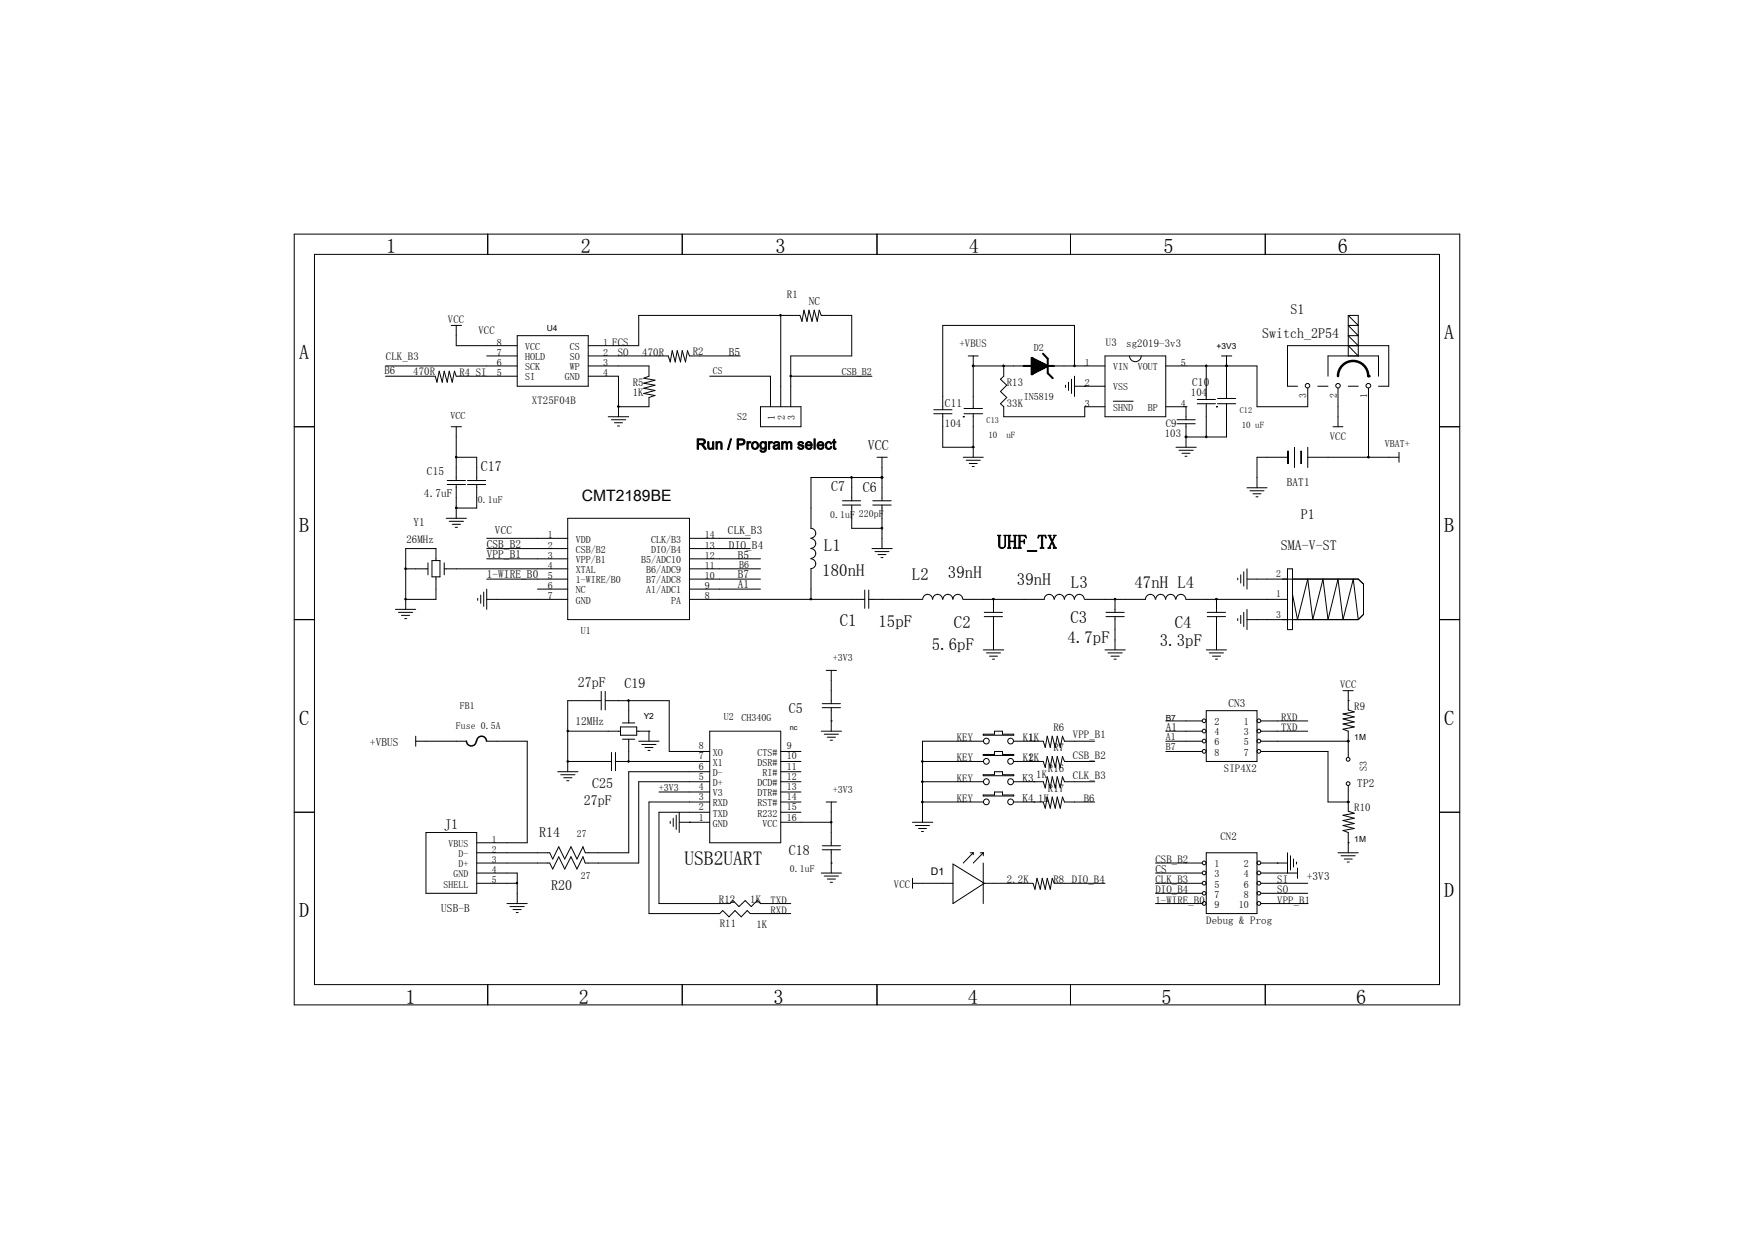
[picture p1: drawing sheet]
<svg xmlns="http://www.w3.org/2000/svg" width="297mm" height="210mm" viewBox="0 0 297 210" stroke-linecap="round" stroke-linejoin="round" font-family="sans-serif">
<g fill="none" stroke="#000" stroke-width=".17">
<path d="M49.8 39.6h197.4v130.4h-197.4zM82.6 39.6v3.4M115.5 39.6v3.4M148.5 39.6v3.4M181.3 39.6v3.4M214.2 39.6v3.4M53.2 43h190.5v123.6h-190.5zM76.4 55.1h1.7M77.3 55.1v3.4h10.3M87.6 56.8h12v8.6h-12zM99.6 58.5h8.6v-5.1h27.3l.3 1 .3-1.9 .5 1.9 .4-1.9 .5 1.9 .4-1.9 .5 1.9 .3-1.9 .4 .9h5.1v6.8h-10.3v8.6M132.2 53.4v15.4"/>
<path d="M228.3 53.4l1.7 1.7h-1.7l1.7 1.7h-1.7l1.7 1.7M228.3 53.4h1.7v6.8l-1.7-1.7M228.3 53.4v6.8M49.8 72.2h3.4M65.3 61.9h22.3M65.3 63.7h8.4l.3 1 .4-1.9 .5 1.9 .3-1.9 .5 1.9 .4-1.9 .5 1.9 .4-1.9 .3 .9h10.3M76.4 72.2h1.7M77.3 77.4h3.4v3.9M77.3 72.2v9.1M82.4 60.2h5.2M99.6 60.2h13.5l.4 1 .3-1.9 .5 1.9 .4-1.9 .5 1.9 .3-1.9 .6 1.9 .3-1.9 .3 .9h8.6M99.6 61.9h10.3v1.8l-.9 .3 1.9 .3-1.9 .5 1.9 .4-1.9 .5 1.9 .4-1.9 .5 1.9 .3-1 .4v1.5h-5.2"/>
<path d="M99.6 63.7h5.1v6.8M103 70.5h3.5M103.5 71h2.5M104 71.5h1.4M104.6 72.1h.3M104.7 68.8h.1M120.2 63.7h10.3v5.1M128.8 68.8h6.8v3.4h-6.8zM133.9 63.7h13.8M148.5 77.4h1.7M149.3 77.4v7.3M158.1 69.3h3.1"/>
<path d="M158.1 70h3.1M159.6 70v5.7h5.2M163.1 70.5h.1M163.1 77.4h3.4M163.2 70h3.2M163.2 69.1h3.2M163.6 77.9h2.4M163.9 60.2h1.7M164.1 78.4h1.4M164.6 78.9h.4M164.8 75.7h.1M164.8 61.9h.1"/>
<path d="M164.8 61.9h8.5M164.8 60.2v8.9M164.8 70v7.4M170 61.9h.1M170 61.9v1.8l-.6 .5 1.1 1-1.1 1 1.1 1.1-1.1 1 .6 .5v1.7h13.7v-1.7h3.4M178.5 61.9h8.6M180.4 65.2v.4M180.9 64.7v1.4M181.4 64.2v2.4M181.9 65.4h5.2M181.9 61.9v-6.8h-22.3v14.2M181.9 63.7v3.4"/>
<path d="M183.7 65.4h.1M187.1 60.2h10.3v10.3h-10.3zM188.5 67.9h3.4M191.3 60.2a.99 .99 0 0 0 .9 1 .99 .99 0 0 0 1-1M197.4 61.9h15.4v6.9h8.6v-3.1M197.4 68.8h3.4M199.1 75.7h3.5M199.3 71.7h3.1M199.3 71h3.1M199.6 76.2h2.4M200.1 76.7h1.4M200.7 77.2h.3"/>
<path d="M200.8 73.9h.1M200.8 68.8h.1M200.8 68.8v2.2M200.8 71.7v4M202.7 68.3h3.1M202.7 67.6h3.1M204.3 61.9v5.7M204.3 68.3v5.6M206 68.8h.1M206.2 68.3h3M206.2 67.4h3M206.8 60.2h1.8"/>
<path d="M207.7 61.9h.1M207.7 60.2v7.2M207.7 68.3v5.6h-6.9M218 77.4h-5.2v5.1M218 76.4h.2v2h-.2zM219.2 75.7v3.4M219.7 65.4h-1.7v-6.9h17.2v6.9h-1.8M220.3 76.4h.1v2h-.1zM221.4 75.7v3.4M221.4 77.4h15.5M223.1 65.4h1.8M224.9 63.7v-3.5h8.5v3.5"/>
<path d="M225.7 72.2h1.7M226.6 65.7v6.5M228.3 65.4h1.7M231.7 65.7v11.7M236.9 76.5v1.7M243.7 72.2h3.5M68.7 96.3h3.8M72.5 95.2v2.1M73.1 94.9h1.4v2.7h-1.4zM73.8 94.9v-2.1h-5.1v10.3M73.8 97.6v3.8h-5.1M75.2 95.2v2.1"/>
<path d="M75.2 96.3h20.9M75.6 87.7h3.4M75.7 82h3.1M75.7 81.3h3.1M76.1 88.2h2.4M76.6 88.7h1.4M77.1 89.2h.4M77.3 86h.1M77.3 82v5.7M79.2 82h3M79.2 81.3h3M80.7 82v4h-3.4"/>
<path d="M82.4 98h13.7M82.4 91.1h13.7M82.4 92.8h13.7M82.4 94.6h13.7M82.4 99.7v3.4M91 99.7h5.1M96.1 87.7h20.6v17.2h-20.6zM116.7 96.3h12.1M116.7 98h12.1M116.7 91.1h10.3M116.7 92.8h10.3M116.7 94.6h12.1"/>
<path d="M116.7 99.7h12.1M137.3 89.4a.83 .83 0 0 1 .8 .8 .83 .83 0 0 1-.8 .9M137.3 91.1a.83 .83 0 0 1 .8 .9 .83 .83 0 0 1-.8 .8M137.3 92.8a.83 .83 0 0 1 .8 .9 .83 .83 0 0 1-.8 .8M137.3 94.6a.83 .83 0 0 1 .8 .8 .83 .83 0 0 1-.8 .8M137.3 96.3v5.1M142.7 85.5h3M142.7 84.7h3M144.2 80.8v3.9M144.2 85.5v3.9h5.1M146.4 99.9v3M147.1 99.9v3"/>
<path d="M147.7 92.8h3.4M147.8 85.5h3.1M147.8 84.7h3.1M148.2 93.3h2.3M148.7 93.8h1.3M149.2 94.4h.3M149.3 80.8h.1M149.3 80.8h-12v8.6M149.3 85.5v7.3M209.6 97.8v.3M210.1 97.3v1.4M210.6 96.8v2.4"/>
<path d="M211.2 98h18.8l.9 .8v5.2l-.9 .9M211.2 82.5h3.3M211.2 96.3v3.4M211.7 83.1h2.3M212.2 83.6h1.3M212.7 84.1h.3M218 96.3h.9v10.2h-.9zM49.8 104.9h3.4M67 103.1h3.4M67.5 103.6h2.4M68 104.1h1.4M68.5 104.7h.4"/>
<path d="M68.7 101.4h.1M80.9 101.3v.3M81.4 100.7v1.4M81.9 100.2v2.4M82.4 101.4h13.7M101.8 118.6h-5.7v12M101.8 117v3.1M102.5 118.6h10.8v8.6h6.9M102.5 117v3.1M106.5 118.6v3.7M116.7 101.4h29.7M139.2 119.8h3.1"/>
<path d="M139.2 119.1h3.1M139.9 113.4h1.7M140.8 113.4v5.7M140.8 119.8v3.9M147.1 101.4h9.1M156.2 101.4a.83 .83 0 0 1 .9-.8 .83 .83 0 0 1 .8 .8M157.9 101.4a.83 .83 0 0 1 .9-.8 .83 .83 0 0 1 .8 .8M159.7 101.4a.83 .83 0 0 1 .8-.8 .83 .83 0 0 1 .8 .8M161.4 101.4a.83 .83 0 0 1 .8-.8 .83 .83 0 0 1 .8 .8M163.1 101.4h13.7M166.5 110h3.5M166.7 103.6h3"/>
<path d="M166.7 104.3h3M167 110.5h2.4M167.5 111h1.4M168.1 111.5h.3M168.2 101.4h.1M168.2 101.4v2.2M168.2 104.3v5.7M176.8 101.4a.83 .83 0 0 1 .8-.8 .83 .83 0 0 1 .9 .8M178.6 101.4a.83 .83 0 0 1 .8-.8 .83 .83 0 0 1 .8 .8M180.2 101.4a.83 .83 0 0 1 .9-.8 .83 .83 0 0 1 .8 .8M181.9 101.4a.83 .83 0 0 1 .9-.8 .83 .83 0 0 1 .8 .8M183.7 101.4h10.3"/>
<path d="M187.1 110h3.4M187.3 103.6h3.1M187.3 104.3h3.1M187.6 110.5h2.4M188.1 111h1.4M188.6 111.5h.4M188.8 101.4h.1M188.8 101.4v2.2M188.8 104.3v5.7M194 101.4a.83 .83 0 0 1 .8-.8 .83 .83 0 0 1 .8 .8M195.7 101.4a.83 .83 0 0 1 .8-.8 .83 .83 0 0 1 .9 .8M197.4 101.4a.83 .83 0 0 1 .8-.8 .83 .83 0 0 1 .8 .8"/>
<path d="M199.1 101.4a.83 .83 0 0 1 .9-.8 .83 .83 0 0 1 .8 .8M200.8 101.4h17.2M204.3 110h3.4M204.4 103.6h3.1M204.4 104.3h3.1M204.8 110.5h2.4M205.3 111h1.4M205.8 111.5h.4M206 101.4h.1M206 101.4v2.2M206 104.3v5.7M209.6 104.7v.3"/>
<path d="M210.1 104.1v1.4M210.6 103.6v2.4M211.2 104.9h18.8M211.2 103.1v3.4M218.9 100.6l.8 4.3 1.7-6.9 .9 6.9 1.7-6.9 .9 6.9 1.7-6.9 .8 6.9 1.7-6.9 .9 6.9M227.4 116.9h1.7M228.3 118.6h.1M228.3 116.9v3.2l1 .4-1.9 .3 1.9 .5-1.9 .4 1.9 .5-1.9 .3 1.9 .5-1.9 .4 .9 .3v4.5M243.7 104.9h3.5M49.8 137.4h3.4M70.4 125.4h8.6M70.4 124.6v1.7"/>
<path d="M82.4 125.4h6.9v17.2h-8.6M94.4 130.6h3.5M94.9 131.1h2.5M95.5 131.6h1.4M96 132.1h.3M96.1 128.9h.1M96.1 123.7h9M96.1 128.9h7.4M103.5 127.3v3.1M104.2 128.9h16M104.2 127.3v3.1M105.1 123h2.7v1.4h-2.7z"/>
<path d="M105.4 122.3h2.1M105.4 125.1h2.1M106.5 128.9h.1M106.5 125.1v3.8M107.8 123.7h2.1M108.2 125.4h3.4M108.7 126h2.4M109.2 126.5h1.4M109.7 127h.4M109.9 123.7h.1M109.9 123.7v1.7M111.6 134h8.6"/>
<path d="M113.5 139v.4M114 138.5v1.4M114.5 138v2.4M115 139.1h5.2M115 137.4v3.5M116.7 139.1h.1M120.2 137.4h-8.6v15.5h12l.5-.5 1 1 1.1-1 1 1 1-1 .6 .5h5.1M120.2 135.7h-10.3v18.9h12l.5-.5 1 1 1.1-1 1 1 1-1 .5 .5h6.9M120.2 130.6h-13.7v13.7h-7.4l-.4-1-1 2.1-1-2.1-1.1 2.1-1-2.1-1 2.1-.5-1.1h-12.4M120.2 132.3h-12v13.7h-9.1l-.4-1-1 2.1-1-2.1-1.1 2.1-1-2.1-1 2.1-.5-1.1h-12.4M120.2 123.7h12v18.9h-12zM132.2 137.4h3.4"/>
<path d="M132.2 127.2h3.4M132.2 128.9h3.4M132.2 130.6h3.4M132.2 132.3h3.4M132.2 134h3.4M132.2 135.7h3.4M132.2 139.1h8.6M139.1 123.7h3.4M139.6 124.2h2.4M139.9 135.7h1.7M140.1 124.7h1.4M140.6 125.3h.4"/>
<path d="M140.8 122h.1M140.8 135.7v7.4M154.5 139.1h3.4M155 139.7h2.4M156.2 128.9h10.3M156.2 132.3h10.3M156.2 135.7h10.3M166.5 124.2h1.9v-.5h1.3v.5h2v.2h-5.2zM166.5 127.7h1.9v-.5h1.3v.5h2v.1h-5.2zM166.5 131.1h1.9v-.5h1.3v.5h2v.2h-5.2zM166.5 134.5h1.9v-.5h1.3v.5h2v.2h-5.2zM166.5 125.4h-10.3v13.7"/>
<path d="M171.7 125.4h4.9l.4 1.1 .3-1.9 .5 1.9 .4-1.9 .5 1.9 .3-1.9 .5 1.9 .4-1.9 .3 .8h5.2M171.7 128.9h4.9l.4 1 .3-1.9 .5 1.9 .4-1.9 .5 1.9 .3-1.9 .5 1.9 .4-1.9 .3 .9h5.2M171.7 132.3h4.9l.4 1 .3-1.9 .5 1.9 .4-1.9 .5 1.9 .3-1.9 .5 1.9 .4-1.9 .3 .9h5.2M171.7 135.7h4.9l.4 1.1 .3-1.9 .5 1.9 .4-1.9 .5 1.9 .3-1.9 .5 1.9 .4-1.9 .3 .8h5.2M175.1 135.7h.1M175.1 128.9h.1M175.1 132.3h.1M175.1 125.4h.1M197.4 123.7h6.2M197.4 125.4h6.2M197.4 127.2h6.2M197.4 122h6.2"/>
<path d="M204.3 120.3h8.5v8.6h-8.5zM213.5 123.7h7.9M213.5 125.4h14.8M213.5 127.2h11.4v8.5h3.4M213.5 122h7.9M228.3 135.7h.1M228.3 125.4h.1M228.3 133v4.3l1 .3-1.9 .4 1.9 .5-1.9 .3 1.9 .6-1.9 .3 1.9 .5-1.9 .3 .9 .4v3.4M243.7 137.4h3.5M72.1 140.9h8.6v10.3h-8.6zM80.7 147.7h6.9v5.2M80.7 149.5h6.9"/>
<path d="M85.8 152.9h3.5M86.4 153.4h2.4M86.9 153.9h1.4M87.4 154.4h.3M139.1 147.7h3.4M139.2 143.8h3.1M139.2 143.1h3.1M139.6 148.2h2.4M140.1 148.8h1.4M140.6 149.3h.4M140.8 146h.1M140.8 143.8v3.9"/>
<path d="M154.5 149.5h6.9M154.5 148.6v1.7M155.5 140.2h1.4M156 140.7h.4M161.4 146.2l5.3 3.3-5.3 3.4zM164.3 144.3h.5M164.8 144.3v.3M164.8 144.3l-1.7 1.7M166 144.3h.5M166.5 149.5h8.4l.4 1 .3-1.9 .5 1.9 .4-1.9 .5 1.9 .3-1.9 .5 1.9 .4-1.9 .3 .9h8.6M166.5 144.3v.5M166.5 146v6.9"/>
<path d="M166.5 144.3l-1.7 1.7M195.7 146h7.9M195.7 147.7h7.9M195.7 149.5h7.9M195.7 151.2h7.9M195.7 152.9h7.9M204.3 144.3h8.5v10.3h-8.5zM213.5 146h4.5M213.5 147.7h6.2M213.5 149.5h7.9M213.5 151.2h7.9M213.5 152.9h7.9"/>
<path d="M216.3 146h.1M218 144.3v3.4M218.5 144.8v2.4M219 145.4v1.3M219.5 145.9v.3M219.7 146.9v1.7M226.6 144.3h3.4M227.1 144.8h2.4M227.6 145.4h1.4M228.1 145.9h.4M228.3 142.6h.1M82.6 166.6v3.4"/>
<path d="M115.5 166.6v3.4M148.5 166.6v3.4M181.3 166.6v3.4M214.2 166.6v3.4"/>
<circle cx="221.4" cy="65.3" r=".38"/>
<circle cx="226.6" cy="65.3" r=".38"/>
<circle cx="231.7" cy="65.3" r=".39"/>
<circle cx="167" cy="132.3" r=".5"/>
<circle cx="167" cy="125.4" r=".49"/>
<circle cx="167" cy="128.8" r=".49"/>
<circle cx="167" cy="135.7" r=".49"/>
<circle cx="171.1" cy="132.3" r=".5"/>
<circle cx="171.1" cy="125.4" r=".49"/>
<circle cx="171.1" cy="128.8" r=".49"/>
<circle cx="171.1" cy="135.7" r=".49"/>
<circle cx="203.9" cy="125.4" r=".32"/>
<circle cx="203.9" cy="127.1" r=".32"/>
<circle cx="203.9" cy="123.7" r=".32"/>
<circle cx="203.9" cy="122" r=".32"/>
<circle cx="213.2" cy="125.4" r=".32"/>
<circle cx="213.2" cy="127.1" r=".32"/>
<circle cx="213.2" cy="122" r=".32"/>
<circle cx="213.2" cy="123.7" r=".32"/>
<circle cx="228.3" cy="132.6" r=".32"/>
<circle cx="228.3" cy="128.5" r=".32"/>
<circle cx="203.9" cy="146" r=".32"/>
<circle cx="203.9" cy="149.5" r=".32"/>
<circle cx="203.9" cy="147.7" r=".32"/>
<circle cx="203.9" cy="152.9" r=".32"/>
<circle cx="203.9" cy="151.2" r=".31"/>
<circle cx="213.2" cy="146" r=".32"/>
<circle cx="213.2" cy="149.5" r=".32"/>
<circle cx="213.2" cy="147.7" r=".32"/>
<circle cx="213.2" cy="152.9" r=".32"/>
<circle cx="213.2" cy="151.2" r=".31"/>
</g>
<path d="M226.6 63.6a2.56 2.56 0 0 1 2.5-2.5 2.56 2.56 0 0 1 2.6 2.5" fill="none" stroke="#000" stroke-width=".42"/>
<g fill="#000">
<circle cx="174.7" cy="60.6" r=".17"/>
<circle cx="174.7" cy="63.3" r=".17"/>
<circle cx="231.7" cy="63.7" r=".21"/>
</g>
<g fill="none" stroke="#000" stroke-width=".34">
<path d="M176.6 59.9l.8 .8v2.5l.9 .8M173.3 61.9h5.2M174.7 60.6l2.7 1.3-2.7 1.4zM174.7 63h.7M174.7 62.6h1.4M174.7 62.3h2M174.7 61.6h2.1M174.7 61.2h1.4M174.7 60.9h.7M174.7 60.6v2.7M175.1 60.8v2.3M175.4 61v1.9"/>
<path d="M175.8 61.1v1.7M176.1 61.3v1.3M176.5 61.5v.9M176.8 61.6v.7M177.2 61.8v.3"/>
</g>
<path d="M79 125.4a.83 .83 0 0 0 .8 .8 .83 .83 0 0 0 .8-.8M80.7 125.4a.83 .83 0 0 1 .8-.8 .83 .83 0 0 1 .9 .8" fill="none" stroke="#000" stroke-width=".25"/>
<g fill="#000" stroke="#000" stroke-width=".17">
<path d="M104.6 68.7h.2v.2h-.2z" fill-rule="evenodd"/>
<path d="M164.7 75.6h.2v.1h-.2z" fill-rule="evenodd"/>
<path d="M137.2 101.3h.2v.2h-.2z" fill-rule="evenodd"/>
<path d="M168.1 101.3h.2v.2h-.2z" fill-rule="evenodd"/>
<path d="M205.9 101.3h.2v.2h-.2z" fill-rule="evenodd"/>
<path d="M156.1 128.8h.2v.1h-.2z" fill-rule="evenodd"/>
<path d="M156.1 132.2h.2v.2h-.2z" fill-rule="evenodd"/>
<path d="M156.1 135.6h.2v.2h-.2z" fill-rule="evenodd"/>
<path d="M228.2 135.6h.2v.2h-.2z" fill-rule="evenodd"/>
<circle cx="132.1" cy="53.3" r=".14"/>
<circle cx="77.2" cy="77.3" r=".14"/>
<circle cx="133.9" cy="63.6" r=".14"/>
<circle cx="164.8" cy="61.9" r=".15"/>
<circle cx="169.9" cy="61.9" r=".14"/>
<circle cx="181.9" cy="61.9" r=".14"/>
<circle cx="200.8" cy="73.9" r=".15"/>
<circle cx="204.2" cy="73.9" r=".14"/>
<circle cx="204.2" cy="61.9" r=".14"/>
<circle cx="207.7" cy="61.9" r=".14"/>
<circle cx="231.7" cy="77.4" r=".15"/>
<circle cx="68.6" cy="96.2" r=".14"/>
<circle cx="77.3" cy="85.9" r=".13"/>
<circle cx="144.2" cy="80.8" r=".14"/>
<circle cx="149.3" cy="80.8" r=".15"/>
<circle cx="149.3" cy="89.4" r=".15"/>
<circle cx="68.7" cy="101.4" r=".13"/>
<circle cx="106.4" cy="118.5" r=".14"/>
<circle cx="188.8" cy="101.4" r=".13"/>
<circle cx="96.1" cy="128.9" r=".13"/>
<circle cx="96.1" cy="123.7" r=".13"/>
<circle cx="106.4" cy="128.9" r=".13"/>
<circle cx="140.8" cy="139.1" r=".13"/>
<circle cx="228.3" cy="125.4" r=".15"/>
<circle cx="87.5" cy="149.4" r=".13"/>
</g>
<g font-size="3.4">
<text x="65.4" y="42.8">1</text>
<text x="98.3" y="42.8">2</text>
<text x="131.3" y="42.8">3</text>
<text x="164.1" y="42.8">4</text>
<text x="197" y="42.8">5</text>
<text x="226.5" y="42.8">6</text>
<text x="244.6" y="57.4">A</text>
<text x="50.7" y="60.8">A</text>
<text x="50.7" y="90">B</text>
<text x="244.6" y="90">B</text>
<text x="50.7" y="122.6">C</text>
<text x="244.6" y="122.6">C</text>
<text x="50.7" y="155.2">D</text>
<text x="244.6" y="151.8">D</text>
<text x="68.7" y="169.8">1</text>
<text x="98" y="169.8">2</text>
<text x="131" y="169.8">3</text>
<text x="163.9" y="169.8">4</text>
<text x="196.7" y="169.8">5</text>
<text x="229.7" y="169.8">6</text>
</g>
<g font-size="3.3">
<text x="168.9" y="92.8">UHF_TX</text>
<text x="115.9" y="146.4">USB2UART</text>
</g>
<g font-size="2.8">
<text x="139.5" y="93.2">L1</text>
<text x="139.2" y="97.5">180nH</text>
<text x="154.4" y="98.2">L2</text>
<text x="160.5" y="97.8">39nH</text>
<text x="172.2" y="99">39nH</text>
<text x="181.3" y="99.6">L3</text>
<text x="192.1" y="99.5">47nH L4</text>
<text x="142.2" y="105.9">C1</text>
<text x="148.8" y="106.1">15pF</text>
<text x="161.5" y="106.3">C2</text>
<text x="181.3" y="105.4">C3</text>
<text x="198.9" y="106.3">C4</text>
<text x="157.8" y="110">5.6pF</text>
<text x="180.8" y="108.8">4.7pF</text>
<text x="196.4" y="109.3">3.3pF</text>
</g>
<text font-size="2.7" x="98.5" y="84.8">CMT2189BE</text>
<text font-size="2.5" x="117.8" y="76">Run / Program select</text>
<g font-size="2.4">
<text x="218.5" y="53.2">S1</text>
<text x="213.7" y="57.3">Switch_2P54</text>
<text x="147" y="76.2">VCC</text>
<text x="81.4" y="79.6">C17</text>
<text x="140.8" y="83.1">C7</text>
<text x="146.1" y="83.2">C6</text>
<text x="220.3" y="87.8">P1</text>
<text x="216.9" y="93">SMA-V-ST</text>
<text x="97.9" y="116.3">27pF</text>
<text x="105.7" y="116.5">C19</text>
<text x="133.6" y="120.6">C5</text>
<text x="98.9" y="136.2">27pF</text>
<text x="100.3" y="133.3">C25</text>
<text x="75.2" y="140.2">J1</text>
<text x="91.3" y="141.6">R14</text>
<text x="133.6" y="144.6">C18</text>
<text x="93.3" y="150.7">R20</text>
</g>
<g font-size="1.9">
<text x="136.9" y="51.6">NC</text>
<text x="123.4" y="60.2">B5</text>
<text x="201.9" y="65.4">C10</text>
<text x="160" y="68.8">C11</text>
<text x="72.3" y="80.3">C15</text>
<text x="217.9" y="82.2">BAT1</text>
<text x="70" y="89">Y1</text>
<text x="71.8" y="84.1">4.7uF</text>
<text x="82.4" y="94.4">VPP_B1</text>
<text x="82.4" y="92.7">CSB_B2</text>
<text x="83.8" y="90.4">VCC</text>
<text x="123.3" y="90.4">CLK_B3</text>
<text x="123.4" y="92.8">DIO_B4</text>
<text x="124.9" y="94.6">B5</text>
<text x="82.4" y="97.8">1-WIRE_B0</text>
<text x="124.9" y="97.8">B7</text>
<text x="124.9" y="99.5">A1</text>
<text x="208" y="119.6">CN3</text>
<text x="97.4" y="122.7">12MHz</text>
<text x="197.4" y="123.7">A1</text>
<text x="62.6" y="126.3">+VBUS</text>
<text x="173.1" y="132.3">K3</text>
<text x="173.1" y="135.7">K4</text>
<text x="229.8" y="133.1">TP2</text>
<text x="195.7" y="147.7">CS</text>
<text x="221.3" y="148.9">+3V3</text>
<text x="74.7" y="154.3">USB-B</text>
</g>
<g font-size="1.8">
<text x="133.3" y="50.5">R1</text>
<text x="75.9" y="54.7">VCC</text>
<text x="81" y="56.5">VCC</text>
<text x="162.5" y="58.7">+VBUS</text>
<text x="187.3" y="58.5">U3</text>
<text x="190.7" y="58.7">sg2019-3v3</text>
<text x="65.1" y="63.3">B6</text>
<text x="65.4" y="60.9">CLK_B3</text>
<text x="70" y="63.5">470R</text>
<text x="77.8" y="63.7">R4 SI</text>
<text x="104.6" y="60.2">SO</text>
<text x="107.1" y="65.4">R5</text>
<text x="108.7" y="60.2">470R</text>
<text x="117.3" y="60.1">R2</text>
<text x="170.5" y="65.4">R13</text>
<text x="90.1" y="68.3">XT25F04B</text>
<text x="107.1" y="67.1">1K</text>
<text x="170.5" y="68.8">33K</text>
<text x="201.7" y="67.1">104</text>
<text x="160" y="72.2">104</text>
<text x="197.2" y="73.9">103</text>
<text x="197.4" y="72.2">C9</text>
<text x="225.2" y="74.5">VCC</text>
<text x="68.8" y="91.8">26MHz</text>
<text x="226.9" y="116.5">VCC</text>
<text x="162" y="125.4">KEY</text>
<text x="173.2" y="125.4">K1</text>
<text x="174.1" y="125.4">1K</text>
<text x="178.4" y="123.7">R6</text>
<text x="181.7" y="124.9">VPP_B1</text>
<text x="216.9" y="123.7">TXD</text>
<text x="216.9" y="122">RXD</text>
<text x="229.3" y="120.1">R9</text>
<text x="162" y="128.9">KEY</text>
<text x="173.2" y="128.9">K2</text>
<text x="174.1" y="128.9">1K</text>
<text x="175.5" y="131.6">1K</text>
<text x="177.5" y="130.6">R16</text>
<text x="178.4" y="127.2">R7</text>
<text x="181.7" y="131.8">CLK_B3</text>
<text x="181.7" y="128.5">CSB_B2</text>
<text x="207.3" y="130.6">SIP4X2</text>
<text x="162" y="132.3">KEY</text>
<text x="162" y="135.7">KEY</text>
<text x="175.8" y="135.7">1K</text>
<text x="177.5" y="134">R17</text>
<text x="183.5" y="135.7">B6</text>
<text x="229.3" y="137.3">R10</text>
<text x="206.7" y="142.1">CN2</text>
<text x="157.6" y="148">D1</text>
<text x="170.5" y="149.5">2.2K</text>
<text x="178.4" y="149.5">R8</text>
<text x="181.5" y="149.5">DIO_B4</text>
<text x="195.7" y="146">CSB_B2</text>
<text x="195.7" y="149.5">CLK_B3</text>
<text x="216.3" y="149.5">SI</text>
<text x="121.7" y="152.7">R12</text>
<text x="127" y="152.7">1K</text>
<text x="130.5" y="152.9">TXD</text>
<text x="130.5" y="154.6">RXD</text>
<text x="151.4" y="150.2">VCC</text>
<text x="195.7" y="151.2">DIO_B4</text>
<text x="195.7" y="152.9">1-WIRE_B0</text>
<text x="216.3" y="152.9">VPP_B1</text>
<text x="216.3" y="151.2">SO</text>
<text x="121.9" y="156.8">R11</text>
<text x="128.1" y="157">1K</text>
<text x="204.3" y="156.3">Debug &amp; Prog</text>
</g>
<g font-size="1.7">
<text x="84.2" y="58.5">8</text>
<text x="88.9" y="59.2">VCC</text>
<text x="96.5" y="59.2">CS</text>
<text x="102.1" y="58.5">1 FCS</text>
<text x="175" y="59.3">D2</text>
<text x="84.2" y="63.7">5</text>
<text x="84.2" y="61.9">6</text>
<text x="84.2" y="60.2">7</text>
<text x="88.9" y="64.4">SI</text>
<text x="88.9" y="62.6">SCK</text>
<text x="88.9" y="61">HOLD</text>
<text x="95.7" y="64.4">GND</text>
<text x="96.5" y="61">SO</text>
<text x="96.5" y="62.6">WP</text>
<text x="102.1" y="60.2">2</text>
<text x="102.1" y="61.9">3</text>
<text x="102.1" y="63.7">4</text>
<text x="120.7" y="63.3">CS</text>
<text x="142.6" y="63.5">CSB_B2</text>
<text x="183.7" y="61.9">1</text>
<text x="183.7" y="65.4">2</text>
<text x="188.5" y="62.6">VIN</text>
<text x="192.7" y="62.6">VOUT</text>
<text x="200" y="61.9">5</text>
<text x="76.3" y="70.9">VCC</text>
<text x="124.8" y="71">S2</text>
<text x="131.2" y="71" transform="rotate(-90 131.2 71)">1</text>
<text x="132.9" y="71" transform="rotate(-90 132.9 71)">2</text>
<text x="134.6" y="71" transform="rotate(-90 134.6 71)">3</text>
<text x="173.3" y="67.7">IN5819</text>
<text x="183.7" y="68.8">3</text>
<text x="188.5" y="66.1">VSS</text>
<text x="188.5" y="69.5">SHND</text>
<text x="194.3" y="69.5">BP</text>
<text x="200" y="68.8">4</text>
<text x="221.2" y="67.4" transform="rotate(-90 221.2 67.4)">3</text>
<text x="226.3" y="67.4" transform="rotate(-90 226.3 67.4)">2</text>
<text x="231.5" y="67.4" transform="rotate(-90 231.5 67.4)">1</text>
<text x="234.5" y="75.7">VBAT+</text>
<text x="80.9" y="85.1">0.1uF</text>
<text x="140.6" y="87.7">0.1uF 220pF</text>
<text x="92.7" y="92.8">2</text>
<text x="92.7" y="94.6">3</text>
<text x="92.7" y="91.1">1</text>
<text x="97.5" y="93.5">CSB/B2</text>
<text x="97.5" y="95.3">VPP/B1</text>
<text x="97.5" y="91.8">VDD</text>
<text x="108.6" y="95.3">B5/ADC10</text>
<text x="110.3" y="91.8">CLK/B3</text>
<text x="110.3" y="93.5">DIO/B4</text>
<text x="119.3" y="91.1">14</text>
<text x="119.3" y="94.6">12</text>
<text x="119.3" y="92.8">13</text>
<text x="92.7" y="96.3">4</text>
<text x="92.7" y="98">5</text>
<text x="92.7" y="99.7">6</text>
<text x="92.7" y="101.4">7</text>
<text x="97.5" y="97">XTAL</text>
<text x="97.5" y="98.7">1-WIRE/B0</text>
<text x="97.5" y="100.4">NC</text>
<text x="109.4" y="100.4">A1/ADC1</text>
<text x="109.4" y="98.7">B7/ADC8</text>
<text x="109.4" y="97">B6/ADC9</text>
<text x="119.3" y="101.4">8</text>
<text x="119.3" y="99.7">9</text>
<text x="119.3" y="98">10</text>
<text x="119.3" y="96.3">11</text>
<text x="125.2" y="96.1">B6</text>
<text x="216.1" y="97.6">2</text>
<text x="216.1" y="101.1">1</text>
<text x="97.5" y="102.1">GND</text>
<text x="98.4" y="107.2">U1</text>
<text x="113.7" y="102.1">PA</text>
<text x="216.1" y="104.5">3</text>
<text x="141" y="111.9">+3V3</text>
<text x="77.9" y="120">FB1</text>
<text x="77.2" y="123.4">Fuse 0.5A</text>
<text x="122.6" y="121.9">U2</text>
<text x="125.6" y="122">CH340G</text>
<text x="197.4" y="125.3">A1</text>
<text x="205.6" y="122.7">2</text>
<text x="205.6" y="124.5">4</text>
<text x="210.6" y="122.7">1</text>
<text x="210.6" y="124.5">3</text>
<text x="118.3" y="131.9">5</text>
<text x="118.3" y="130.3">6</text>
<text x="118.3" y="128.5">7</text>
<text x="118.3" y="126.8">8</text>
<text x="120.7" y="131.3">D-</text>
<text x="120.7" y="129.6">X1</text>
<text x="120.7" y="127.9">XO</text>
<text x="128.3" y="127.9">CTS#</text>
<text x="128.3" y="129.6">DSR#</text>
<text x="129.1" y="131.3">RI#</text>
<text x="133.2" y="126.8">9</text>
<text x="133.2" y="128.5">10</text>
<text x="133.2" y="130.3">11</text>
<text x="133.2" y="131.9">12</text>
<text x="197.4" y="127">B7</text>
<text x="205.6" y="126.1">6</text>
<text x="205.6" y="127.9">8</text>
<text x="210.6" y="126.1">5</text>
<text x="210.6" y="127.9">7</text>
<text x="231.4" y="130.5" transform="rotate(-90 231.4 130.5)">S3</text>
<text x="111.6" y="133.9">+3V3</text>
<text x="118.3" y="137.1">2</text>
<text x="118.3" y="135.4">3</text>
<text x="118.3" y="133.7">4</text>
<text x="120.7" y="136.4">RXD</text>
<text x="120.7" y="134.7">V3</text>
<text x="120.7" y="133">D+</text>
<text x="128.3" y="133">DCD#</text>
<text x="128.3" y="134.7">DTR#</text>
<text x="128.3" y="136.4">RST#</text>
<text x="133.2" y="133.7">13</text>
<text x="133.2" y="135.4">14</text>
<text x="133.2" y="137.1">15</text>
<text x="141" y="134.2">+3V3</text>
<text x="75.9" y="143.3">VBUS</text>
<text x="83.3" y="142.6">1</text>
<text x="97.7" y="141.6">27</text>
<text x="118.3" y="138.8">1</text>
<text x="120.7" y="139.9">GND</text>
<text x="120.7" y="138.2">TXD</text>
<text x="128.3" y="138.2">R232</text>
<text x="129.1" y="139.9">VCC</text>
<text x="133.2" y="138.8">16</text>
<text x="76.8" y="148.5">GND</text>
<text x="77.6" y="145">D-</text>
<text x="77.6" y="146.8">D+</text>
<text x="83.3" y="144.3">2</text>
<text x="83.3" y="146">3</text>
<text x="83.3" y="147.7">4</text>
<text x="83.3" y="149.5">5</text>
<text x="98.4" y="148.8">27</text>
<text x="133.7" y="147.6">0.1uF</text>
<text x="205.6" y="146.8">1</text>
<text x="205.6" y="148.5">3</text>
<text x="210.6" y="146.8">2</text>
<text x="210.6" y="148.5">4</text>
<text x="75.1" y="150.2">SHELL</text>
<text x="205.6" y="150.2">5</text>
<text x="205.6" y="151.9">7</text>
<text x="205.6" y="153.6">9</text>
<text x="209.8" y="153.6">10</text>
<text x="210.6" y="150.2">6</text>
<text x="210.6" y="151.9">8</text>
</g>
<g font-size="1.5">
<text x="167.4" y="74.1">10</text>
<text x="170.4" y="74.1">uF</text>
<text x="210.3" y="72.4">10 uF</text>
</g>
<g font-size="1.4">
<text x="92.6" y="56.1">U4</text>
<text x="206" y="59">+3V3</text>
<text x="167" y="71.5">C13</text>
<text x="209.9" y="69.8">C12</text>
<text x="109" y="121.7">Y2</text>
<text x="197.4" y="122">B7</text>
<text x="229.3" y="125.3">1M</text>
<text x="229.3" y="142.4">1M</text>
</g>
<text font-size="1.2" x="133.7" y="123.6">nc</text>
</svg>
